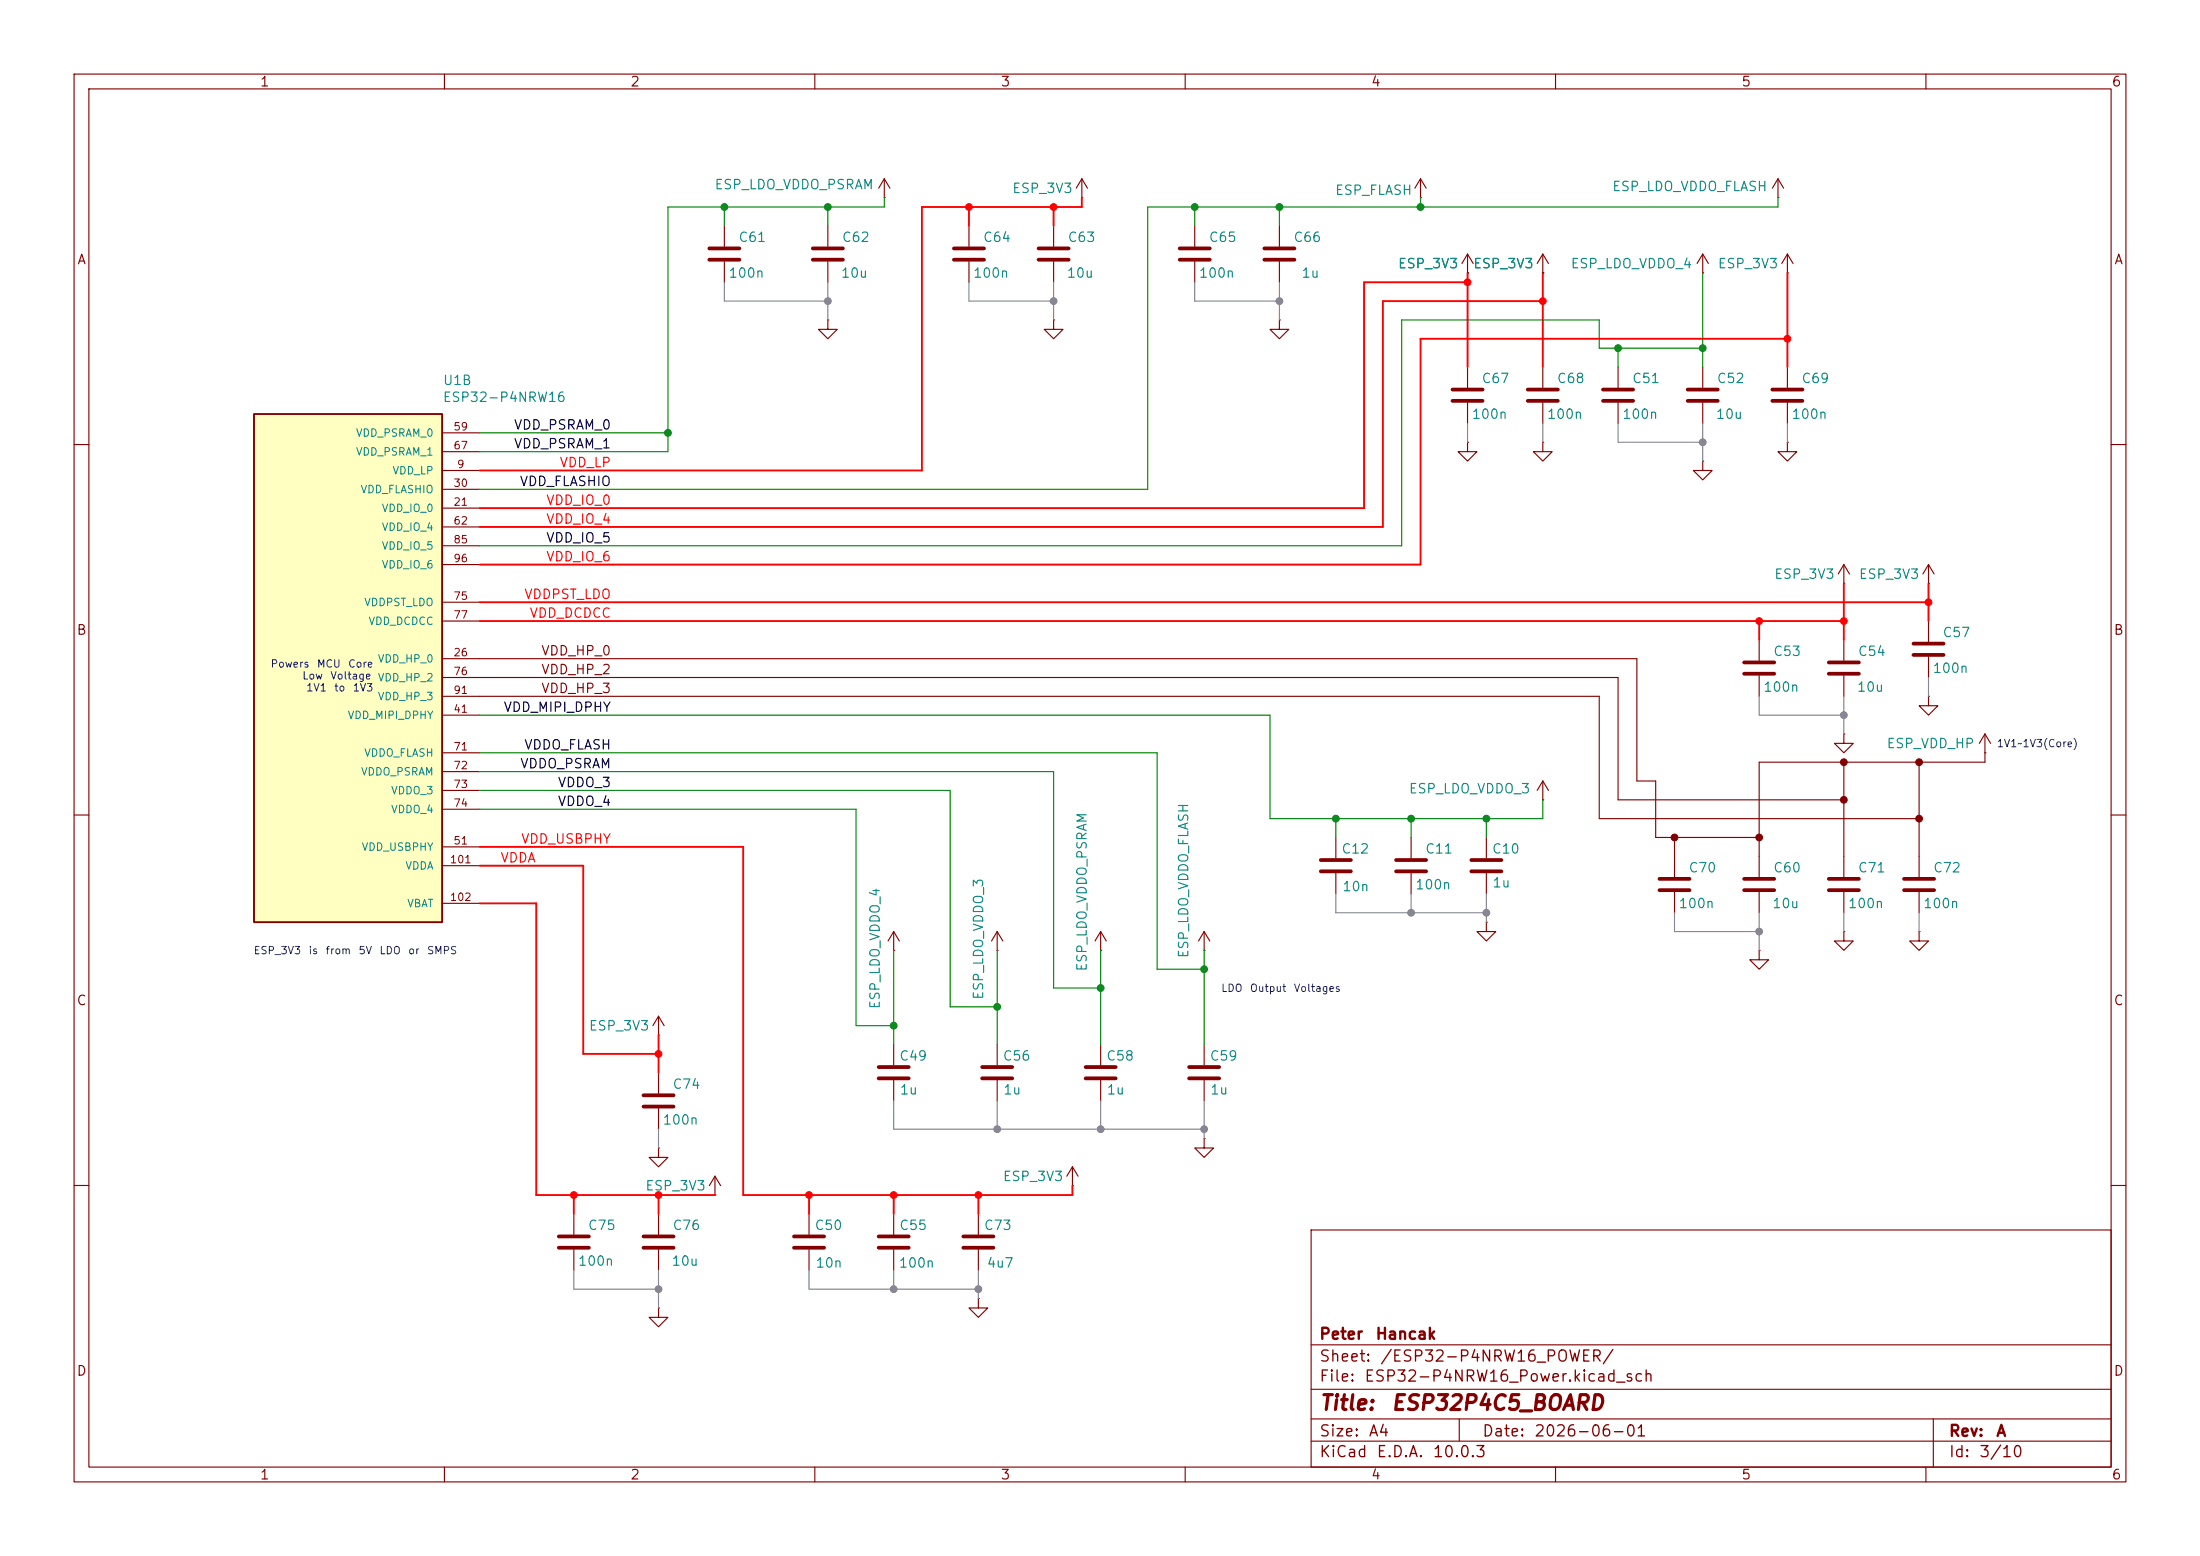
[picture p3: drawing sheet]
<svg xmlns="http://www.w3.org/2000/svg" width="297mm" height="210mm" viewBox="0 0 297 210" stroke-linecap="round" stroke-linejoin="round" font-family="sans-serif">
<path d="M0 0h297v210h-297z" fill="#fff" stroke="#fff" stroke-width=".14"/>
<g fill="none" stroke="#840000" stroke-width=".15">
<path d="M10 10h277v190h-277zM12 12h273v186h-273zM60 10v2M110 10v2M160 10v2M210 10v2M260 10v2M130.8 30.5v2.8M130.8 35.3v2.8M10 60h2M285 60h2M10 110h2"/>
<path d="M259.1 115.6v2.8M285 110h2M259.1 120.4v2.8M10 160h2M177 166h108v32h-108zM285 160h2M60 198v2M110 198v2M160 198v2M177 194.5h108M177 191.5h108M177 187.5h108"/>
<path d="M177 181.5h108M197 191.5v3M210 198v2M260 198v2M261 191.5v6.5"/>
</g>
<path d="M128.8 33.5h4M128.8 35.1h4M257 118.6h4.1M257 120.1h4.1" fill="none" stroke="#840000" stroke-width=".51"/>
<path d="M34.3 55.9h25.4v68.6h-25.4z" fill="#ffffc2"/>
<path d="M34.3 55.9h25.4v68.6h-25.4z" fill="none" stroke="#840000" stroke-width=".25"/>
<g fill="none" stroke="#840000" stroke-width=".15">
<path d="M97.8 30.5v2.8M97.8 35.3v2.8M111.8 30.5v2.8M111.8 35.3v2.8M119.4 26.7h.1M119.4 24.1l.7 1.3M119.4 24.1l-.8 1.3M119.4 24.1v2.6M142.2 30.5v2.8M142.2 35.3v2.8M146 26.7h.1M146 24.1l.8 1.3"/>
<path d="M146 24.1l-.7 1.3M146 24.1v2.6M161.3 30.5v2.8M161.3 35.3v2.8M172.7 30.5v2.8M172.7 35.3v2.8M191.8 26.7h.1M191.8 24.1l.7 1.3M191.8 24.1l-.8 1.3M191.8 24.1v2.6M198.1 36.8h.1M198.1 34.3l.8 1.3"/>
<path d="M198.1 34.3l-.7 1.3M198.1 34.3v2.5M208.3 36.8h.1M208.3 34.3v2.5M208.3 34.3l.7 1.3M208.3 34.3l-.8 1.3M229.9 36.8h.1M229.9 34.3l.7 1.3M229.9 34.3l-.8 1.3M229.9 34.3v2.5M240 26.7h.1M240 24.1l.8 1.3"/>
<path d="M240 24.1l-.7 1.3M240 24.1v2.6M241.3 36.8h.1M241.3 34.3l.8 1.3M241.3 34.3l-.8 1.3M241.3 34.3v2.5M59.7 58.4h5.1M111.8 43.2v1.3h1.2l-1.2 1.2-1.3-1.2h1.3M111.8 43.2h.1M142.2 43.2v1.3h1.3l-1.3 1.2-1.2-1.2h1.2M142.2 43.2h.1M172.7 43.2v1.3h1.3l-1.3 1.2-1.3-1.2h1.3"/>
<path d="M172.7 43.2h.1M198.1 59.7v1.3h1.3l-1.3 1.2-1.3-1.2h1.3M198.1 59.7h.1M198.1 49.5v2.8M198.1 54.4v2.8M208.3 59.7v1.3h1.2l-1.2 1.2-1.3-1.2h1.3M208.3 59.7h.1M208.3 49.5v2.8M208.3 54.4v2.8M218.4 49.5v2.8M218.4 54.4v2.8M229.9 49.5v2.8"/>
<path d="M229.9 54.4v2.8M241.3 59.7v1.3h1.3l-1.3 1.2-1.3-1.2h1.3M241.3 59.7h.1M241.3 49.5v2.8M241.3 54.4v2.8M59.7 63.5h5.1M59.7 68.6h5.1M59.7 66h5.1M59.7 71.1h5.1M59.7 61h5.1M59.7 73.7h5.1M59.7 76.2h5.1"/>
<path d="M229.9 62.2v1.3h1.2l-1.2 1.3-1.3-1.3h1.3M229.9 62.2h.1M248.9 78.7h.1M248.9 76.2v2.5M248.9 76.2l.8 1.3M248.9 76.2l-.7 1.3M260.3 78.7h.1M260.3 76.2l.8 1.3M260.3 76.2l-.7 1.3M260.3 76.2v2.5M59.7 88.9h161.3v16.5h2.5v7.6h14M59.7 96.5h5.1"/>
<path d="M59.7 81.3h5.1M59.7 91.4h158.7v16.6h30.5M59.7 83.8h5.1M59.7 94h156.2v16.5h43.2M237.5 86.4v2.8M237.5 91.2v2.8M248.9 99.1v1.2h1.3l-1.3 1.3-1.3-1.3h1.3M248.9 99.1h.1M248.9 86.4v2.8M248.9 91.2v2.8M260.3 94v1.3h1.3l-1.3 1.2-1.2-1.2h1.2M260.3 94h.1"/>
<path d="M260.3 83.8v2.8M260.3 88.6v2.8M268 99.1v3.8h-30.5v15.5M268 99.1l.7 1.2M268 99.1l-.8 1.2M59.7 114.3h5.1M59.7 101.6h5.1M59.7 104.1h5.1M59.7 106.7h5.1M59.7 109.2h5.1M59.7 116.8h5.1M180.3 113v2.8"/>
<path d="M180.3 117.9v2.8M190.5 113v2.8M190.5 117.9v2.8M200.7 113v2.8M200.7 117.9v2.8M208.3 108h.1M208.3 105.4l.7 1.3M208.3 105.4l-.8 1.3M208.3 105.4v2.6M226.1 113v5.4M248.9 102.9v15.5M259.1 102.9v12.7"/>
<path d="M268 101.6h.1M59.7 121.9h5.1M88.9 139.7h.1M88.9 137.2v2.5M88.9 137.2l.8 1.2M88.9 137.2l-.8 1.2M120.6 128.3h.1M120.6 125.7l.8 1.3M120.6 125.7l-.7 1.3M120.6 125.7v2.6M134.6 128.3h.1M134.6 125.7v2.6"/>
<path d="M134.6 125.7l.8 1.3M134.6 125.7l-.7 1.3M148.6 128.3h.1M148.6 125.7v2.6M148.6 125.7l.8 1.3M148.6 125.7l-.8 1.3M162.6 128.3h.1M162.6 125.7v2.6M162.6 125.7l.7 1.3M162.6 125.7l-.8 1.3M200.7 124.5v1.2h1.2l-1.2 1.3-1.3-1.3h1.3M200.7 124.5h.1"/>
<path d="M226.1 120.4v2.8M237.5 128.3v1.2h1.3l-1.3 1.3-1.3-1.3h1.3M237.5 128.3h.1M237.5 120.4v2.8M248.9 125.7v1.3h1.3l-1.3 1.3-1.3-1.3h1.3M248.9 125.7h.1M248.9 120.4v2.8M259.1 125.7v1.3h1.2l-1.2 1.3-1.3-1.3h1.3M259.1 125.7h.1M88.9 154.9v1.3h1.3l-1.3 1.3-1.3-1.3h1.3M88.9 154.9h.1M88.9 144.8v2.8"/>
<path d="M88.9 149.6v2.8M96.5 158.8l.8 1.2M96.5 158.8l-.7 1.2M96.5 158.8v2.5M120.6 141v2.8M120.6 145.8v2.8M134.6 141v2.8M134.6 145.8v2.8M144.8 157.5l.7 1.3M144.8 157.5l-.8 1.3M144.8 157.5v2.5M148.6 141v2.8"/>
<path d="M148.6 145.8v2.8M162.6 153.7v1.2h1.2l-1.2 1.3-1.3-1.3h1.3M162.6 153.7h.1M162.6 141v2.8M162.6 145.8v2.8M77.5 163.8v2.8M77.5 168.7v2.8M88.9 176.5v1.3h1.3l-1.3 1.3-1.3-1.3h1.3M88.9 176.5h.1M88.9 163.8v2.8M88.9 168.7v2.8M96.5 161.3h.1"/>
<path d="M109.2 163.8v2.8M109.2 168.7v2.8M120.6 163.8v2.8M120.6 168.7v2.8M132.1 175.3v1.2h1.2l-1.2 1.3-1.3-1.3h1.3M132.1 175.3h.1M132.1 163.8v2.8M132.1 168.7v2.8M144.8 160h.1"/>
</g>
<g fill="none" stroke="#840000" stroke-width=".51">
<path d="M95.8 33.5h4M95.8 35.1h4M109.7 33.5h4.1M109.7 35.1h4.1M140.2 33.5h4.1M140.2 35.1h4.1M159.3 33.5h4M159.3 35.1h4M170.7 33.5h4.1M170.7 35.1h4.1M196.1 52.6h4.1M196.1 54.1h4.1"/>
<path d="M206.2 52.6h4.1M206.2 54.1h4.1M216.4 52.6h4.1M216.4 54.1h4.1M227.8 52.6h4.1M227.8 54.1h4.1M239.3 52.6h4M239.3 54.1h4M235.5 89.4h4M235.5 90.9h4M246.9 89.4h4.1M246.9 90.9h4.1"/>
<path d="M258.3 86.9h4.1M258.3 88.4h4.1M178.3 116.1h4.1M178.3 117.6h4.1M188.5 116.1h4M188.5 117.6h4M198.6 116.1h4.1M198.6 117.6h4.1M224 118.6h4.1M235.5 118.6h4M246.9 118.6h4.1M224 120.1h4.1"/>
<path d="M235.5 120.1h4M246.9 120.1h4.1M86.9 147.8h4M86.9 149.4h4M118.6 144h4.1M118.6 145.5h4.1M132.6 144h4.1M132.6 145.5h4.1M146.6 144h4M146.6 145.5h4M160.5 144h4.1M160.5 145.5h4.1"/>
<path d="M75.4 166.9h4.1M75.4 168.4h4.1M86.9 166.9h4M86.9 168.4h4M107.2 166.9h4.1M107.2 168.4h4.1M118.6 166.9h4.1M118.6 168.4h4.1M130 166.9h4.1M130 168.4h4.1"/>
</g>
<g fill="none" stroke="#848484" stroke-width=".15">
<path d="M97.8 38.1v2.5h14M111.8 38.1v5.1M130.8 38.1v2.5h11.4M142.2 38.1v5.1M161.3 38.1v2.5h11.4M172.7 38.1v5.1M198.1 57.2v2.5M208.3 57.2v2.5M218.4 57.2v2.5h11.5M229.9 57.2v5M241.3 57.2v2.5M237.5 94v2.5h11.4"/>
<path d="M248.9 94v5.1M260.3 91.4v2.6M180.3 120.7v2.5h20.4M190.5 120.7v2.5M200.7 120.7v3.8M226.1 123.2v2.5h11.4M237.5 123.2v5.1M248.9 123.2v2.5M259.1 123.2v2.5M88.9 152.4v2.5M120.6 148.6v3.8h42M134.6 148.6v3.8"/>
<path d="M148.6 148.6v3.8M162.6 148.6v5.1M77.5 171.5v2.5h11.4M88.9 171.5v5M109.2 171.5v2.5h22.9M120.6 171.5v2.5M132.1 171.5v3.8"/>
</g>
<g fill="none" stroke="#008400" stroke-width=".15">
<path d="M97.8 27.9v2.6M111.8 27.9v2.6M119.4 26.7v1.2h-29.2v33.1h-25.4M161.3 27.9v2.6M172.7 27.9v2.6M191.8 26.7v1.2M229.9 36.8v12.7M240 26.7v1.2h-85.1v38.1h-90.1M64.8 58.4h25.4M218.4 47v2.5M229.9 47h-14v-3.8h-26.7v30.5h-124.4M64.8 96.5h106.6v14h36.9v-2.5"/>
<path d="M64.8 109.2h50.8v29.2h5M64.8 106.7h63.5v29.2h6.3M64.8 104.1h77.4v29.3h6.4M64.8 101.6h91.4v29.2h6.4M180.3 110.5v2.5M190.5 110.5v2.5M200.7 110.5v2.5M120.6 128.3v12.7M134.6 128.3v12.7M148.6 128.3v12.7M162.6 128.3v12.7"/>
</g>
<g fill="none" stroke="#f00" stroke-width=".25">
<path d="M130.8 27.9v2.6M142.2 27.9v2.6M146 26.7v1.2h-21.5v35.6h-59.7M198.1 38.1h-14v30.5h-119.3M198.1 36.8v12.7M208.3 36.8v12.7M241.3 36.8v12.7M208.3 40.6h-21.6v30.5h-121.9M241.3 45.7h-49.5v30.5h-127M248.9 78.7v7.7M260.3 78.7v5.1M64.8 83.8h184.1"/>
<path d="M64.8 81.3h195.5M237.5 83.8v2.6M64.8 114.3h35.5v47h44.5v-1.3M64.8 116.8h13.9v25.4h10.2M64.8 121.9h7.6v39.4h24.1M88.9 139.7v5.1M77.5 161.3v2.5M88.9 161.3v2.5M109.2 161.3v2.5M120.6 161.3v2.5M132.1 161.3v2.5"/>
</g>
<g fill="#848484" stroke="#848484" stroke-width=".14">
<circle cx="134.6" cy="152.4" r=".46"/>
<circle cx="162.6" cy="152.4" r=".46"/>
<circle cx="148.6" cy="152.4" r=".46"/>
<circle cx="132.1" cy="174" r=".46"/>
<circle cx="88.9" cy="174" r=".46"/>
<circle cx="120.6" cy="174" r=".46"/>
<circle cx="111.8" cy="40.6" r=".46"/>
<circle cx="172.7" cy="40.6" r=".46"/>
<circle cx="248.9" cy="96.5" r=".46"/>
<circle cx="229.9" cy="59.7" r=".46"/>
<circle cx="190.5" cy="123.2" r=".46"/>
<circle cx="200.7" cy="123.2" r=".46"/>
<circle cx="142.2" cy="40.6" r=".46"/>
<circle cx="237.5" cy="125.7" r=".46"/>
</g>
<g fill="#f00" stroke="#f00" stroke-width=".14">
<circle cx="132.1" cy="161.3" r=".46"/>
<circle cx="88.9" cy="161.3" r=".46"/>
<circle cx="120.6" cy="161.3" r=".46"/>
<circle cx="109.2" cy="161.3" r=".46"/>
<circle cx="77.5" cy="161.3" r=".46"/>
<circle cx="88.9" cy="142.2" r=".46"/>
<circle cx="130.8" cy="27.9" r=".46"/>
<circle cx="248.9" cy="83.8" r=".46"/>
<circle cx="260.3" cy="81.3" r=".46"/>
<circle cx="237.5" cy="83.8" r=".46"/>
<circle cx="208.3" cy="40.6" r=".46"/>
<circle cx="241.3" cy="45.7" r=".46"/>
<circle cx="198.1" cy="38.1" r=".46"/>
<circle cx="142.2" cy="27.9" r=".46"/>
</g>
<g fill="#008400" stroke="#008400" stroke-width=".14">
<circle cx="120.6" cy="138.4" r=".46"/>
<circle cx="134.6" cy="135.9" r=".46"/>
<circle cx="97.8" cy="27.9" r=".46"/>
<circle cx="172.7" cy="27.9" r=".46"/>
<circle cx="111.8" cy="27.9" r=".46"/>
<circle cx="90.2" cy="58.4" r=".46"/>
<circle cx="148.6" cy="133.4" r=".46"/>
<circle cx="162.6" cy="130.8" r=".46"/>
<circle cx="229.9" cy="47" r=".46"/>
<circle cx="218.4" cy="47" r=".46"/>
<circle cx="200.7" cy="110.5" r=".46"/>
<circle cx="180.3" cy="110.5" r=".46"/>
<circle cx="190.5" cy="110.5" r=".46"/>
<circle cx="191.8" cy="27.9" r=".46"/>
<circle cx="161.3" cy="27.9" r=".46"/>
</g>
<g fill="#840000" stroke="#840000" stroke-width=".14">
<circle cx="259.1" cy="102.9" r=".46"/>
<circle cx="248.9" cy="102.9" r=".46"/>
<circle cx="248.9" cy="108" r=".46"/>
<circle cx="226.1" cy="113" r=".46"/>
<circle cx="237.5" cy="113" r=".46"/>
<circle cx="259.1" cy="110.5" r=".46"/>
</g>
<g font-size="2" fill="#840000">
<text x="178" y="190.8">Title:</text>
<text x="187.7" y="190.8">ESP32P4C5_BOARD</text>
</g>
<g font-size="1.5" fill="#840000">
<text x="178" y="184.2">Sheet:</text>
<text x="178" y="181.2">Peter</text>
<text x="185.6" y="181.2">Hancak</text>
<text x="186.2" y="184.2">/ESP32-P4NRW16_POWER/</text>
<text x="178" y="186.9">File:</text>
<text x="184.1" y="186.9">ESP32-P4NRW16_Power.kicad_sch</text>
<text x="178" y="197.1">KiCad</text>
<text x="178" y="194.3">Size:</text>
<text x="184.7" y="194.3">A4</text>
<text x="185.7" y="197.1">E.D.A.</text>
<text x="193.3" y="197.1">10.0.3</text>
<text x="200" y="194.3">Date:</text>
<text x="207" y="194.3">2026-06-01</text>
<text x="263" y="194.3">Rev:</text>
<text x="263" y="197.1">Id:</text>
<text x="267.1" y="197.1">3/10</text>
<text x="269.4" y="194.3">A</text>
</g>
<g font-size="1.3" fill="#840000">
<text x="35" y="12">1</text>
<text x="85" y="12">2</text>
<text x="135" y="12">3</text>
<text x="185" y="12">4</text>
<text x="235" y="12">5</text>
<text x="285" y="12">6</text>
<text x="10.3" y="36">A</text>
<text x="285.3" y="36">A</text>
<text x="10.3" y="86">B</text>
<text x="73" y="88.8">VDD_HP_0</text>
<text x="285.3" y="86">B</text>
<text x="73" y="91.3">VDD_HP_2</text>
<text x="73" y="93.9">VDD_HP_3</text>
<text x="10.3" y="136">C</text>
<text x="285.3" y="136">C</text>
<text x="10.3" y="186">D</text>
<text x="285.3" y="186">D</text>
<text x="35" y="200">1</text>
<text x="85" y="200">2</text>
<text x="135" y="200">3</text>
<text x="185" y="200">4</text>
<text x="235" y="200">5</text>
<text x="285" y="200">6</text>
</g>
<g font-size="1.3" fill="#008484">
<text x="96.4" y="25.9">ESP_LDO_VDDO_PSRAM</text>
<text x="136.6" y="26.4">ESP_3V3</text>
<text x="180.1" y="26.6">ESP_FLASH</text>
<text x="217.6" y="26.1">ESP_LDO_VDDO_FLASH</text>
<text x="99.6" y="33">C61</text>
<text x="113.6" y="33">C62</text>
<text x="132.6" y="33">C64</text>
<text x="144.1" y="33">C63</text>
<text x="163.1" y="33">C65</text>
<text x="174.5" y="33">C66</text>
<text x="98.3" y="37.8">100n</text>
<text x="113.4" y="37.8">10u</text>
<text x="131.3" y="37.8">100n</text>
<text x="143.9" y="37.8">10u</text>
<text x="161.8" y="37.8">100n</text>
<text x="175.6" y="37.8">1u</text>
<text x="188.6" y="36.5">ESP_3V3</text>
<text x="198.8" y="36.5">ESP_3V3</text>
<text x="212" y="36.5">ESP_LDO_VDDO_4</text>
<text x="231.8" y="36.5">ESP_3V3</text>
<text x="59.7" y="52.3">U1B</text>
<text x="199.9" y="52">C67</text>
<text x="210.1" y="52">C68</text>
<text x="220.3" y="52">C51</text>
<text x="231.7" y="52">C52</text>
<text x="243.1" y="52">C69</text>
<text x="59.7" y="54.6">ESP32-P4NRW16</text>
<text x="198.6" y="56.9">100n</text>
<text x="208.8" y="56.9">100n</text>
<text x="218.9" y="56.9">100n</text>
<text x="231.6" y="56.9">10u</text>
<text x="241.8" y="56.9">100n</text>
<text x="239.4" y="78.4">ESP_3V3</text>
<text x="250.9" y="78.4">ESP_3V3</text>
<text x="239.3" y="88.9">C53</text>
<text x="250.7" y="88.9">C54</text>
<text x="262.2" y="86.3">C57</text>
<text x="238" y="93.7">100n</text>
<text x="250.6" y="93.7">10u</text>
<text x="260.8" y="91.1">100n</text>
<text x="254.6" y="101.3">ESP_VDD_HP</text>
<text x="190.1" y="107.4">ESP_LDO_VDDO_3</text>
<text x="181" y="115.5">C12</text>
<text x="192.3" y="115.5">C11</text>
<text x="201.3" y="115.5">C10</text>
<text x="227.9" y="118.1">C70</text>
<text x="239.3" y="118.1">C60</text>
<text x="250.7" y="118.1">C71</text>
<text x="260.9" y="118.1">C72</text>
<text x="181.1" y="120.6">10n</text>
<text x="191" y="120.4">100n</text>
<text x="201.4" y="120.1">1u</text>
<text x="226.5" y="122.9">100n</text>
<text x="239.2" y="122.9">10u</text>
<text x="249.4" y="122.9">100n</text>
<text x="259.6" y="122.9">100n</text>
<text x="147" y="131.2" transform="rotate(-90 147 131.2)">ESP_LDO_VDDO_PSRAM</text>
<text x="160.7" y="129.4" transform="rotate(-90 160.7 129.4)">ESP_LDO_VDDO_FLASH</text>
<text x="119.1" y="136.3" transform="rotate(-90 119.1 136.3)">ESP_LDO_VDDO_4</text>
<text x="133.1" y="135" transform="rotate(-90 133.1 135)">ESP_LDO_VDDO_3</text>
<text x="79.4" y="139.4">ESP_3V3</text>
<text x="121.3" y="143.5">C49</text>
<text x="135.3" y="143.5">C56</text>
<text x="149.3" y="143.5">C58</text>
<text x="163.2" y="143.5">C59</text>
<text x="90.7" y="147.3">C74</text>
<text x="121.4" y="148">1u</text>
<text x="135.4" y="148">1u</text>
<text x="149.3" y="148">1u</text>
<text x="163.3" y="148">1u</text>
<text x="89.4" y="152.1">100n</text>
<text x="87" y="161">ESP_3V3</text>
<text x="135.3" y="159.7">ESP_3V3</text>
<text x="79.3" y="166.3">C75</text>
<text x="90.7" y="166.3">C76</text>
<text x="109.9" y="166.3">C50</text>
<text x="121.3" y="166.3">C55</text>
<text x="132.8" y="166.3">C73</text>
<text x="77.9" y="171.2">100n</text>
<text x="90.6" y="171.2">10u</text>
<text x="110" y="171.4">10n</text>
<text x="121.2" y="171.4">100n</text>
<text x="133.1" y="171.4">4u7</text>
</g>
<g font-size="1.3">
<text x="69.3" y="58.3">VDD_PSRAM_0</text>
<text x="69.3" y="60.8">VDD_PSRAM_1</text>
<text x="70.1" y="65.9">VDD_FLASHIO</text>
<text x="73.6" y="73.5">VDD_IO_5</text>
<text x="67.9" y="96.4">VDD_MIPI_DPHY</text>
<text x="70.7" y="101.5">VDDO_FLASH</text>
<text x="70.1" y="104">VDDO_PSRAM</text>
<text x="75.2" y="106.6">VDDO_3</text>
<text x="75.2" y="109.1">VDDO_4</text>
</g>
<g font-size="1.3" fill="#f00">
<text x="75.5" y="63.4">VDD_LP</text>
<text x="73.6" y="71">VDD_IO_4</text>
<text x="73.6" y="68.5">VDD_IO_0</text>
<text x="73.6" y="76.1">VDD_IO_6</text>
<text x="70.7" y="81.2">VDDPST_LDO</text>
<text x="71.4" y="83.7">VDD_DCDCC</text>
<text x="67.5" y="116.7">VDDA</text>
<text x="70.3" y="114.2">VDD_USBPHY</text>
</g>
<g font-size="1" fill="#008484">
<text x="48" y="59.2">VDD_PSRAM_0</text>
<text x="48" y="61.7">VDD_PSRAM_1</text>
<text x="52.9" y="64.3">VDD_LP</text>
<text x="48.6" y="66.8">VDD_FLASHIO</text>
<text x="51.5" y="69.4">VDD_IO_0</text>
<text x="51.5" y="71.9">VDD_IO_4</text>
<text x="51.5" y="74.4">VDD_IO_5</text>
<text x="51.5" y="77">VDD_IO_6</text>
<text x="49.1" y="82.1">VDDPST_LDO</text>
<text x="49.7" y="84.6">VDD_DCDCC</text>
<text x="50.9" y="89.7">VDD_HP_0</text>
<text x="50.9" y="92.2">VDD_HP_2</text>
<text x="50.9" y="94.8">VDD_HP_3</text>
<text x="46.9" y="97.3">VDD_MIPI_DPHY</text>
<text x="48.6" y="104.9">VDDO_PSRAM</text>
<text x="49.1" y="102.4">VDDO_FLASH</text>
<text x="52.7" y="107.5">VDDO_3</text>
<text x="52.7" y="110">VDDO_4</text>
<text x="48.7" y="115.1">VDD_USBPHY</text>
<text x="54.6" y="117.6">VDDA</text>
<text x="54.9" y="122.7">VBAT</text>
</g>
<g font-size="1" fill="#840000">
<text x="61.1" y="58.3">59</text>
<text x="61.1" y="66">30</text>
<text x="61.1" y="60.9">67</text>
<text x="61.6" y="63.4">9</text>
<text x="61.1" y="68.5">21</text>
<text x="61.1" y="71">62</text>
<text x="61.1" y="73.6">85</text>
<text x="61.1" y="76.1">96</text>
<text x="61.1" y="81.2">75</text>
<text x="61.1" y="83.7">77</text>
<text x="61.1" y="88.8">26</text>
<text x="61.1" y="91.4">76</text>
<text x="61.1" y="93.9">91</text>
<text x="61.1" y="96.4">41</text>
<text x="61.1" y="101.5">71</text>
<text x="61.1" y="104.1">72</text>
<text x="61.1" y="106.6">73</text>
<text x="61.1" y="109.1">74</text>
<text x="60.7" y="116.8">101</text>
<text x="61.1" y="114.2">51</text>
<text x="60.7" y="121.8">102</text>
</g>
<g font-size="1" fill="#0000c2">
<text x="36.4" y="90.3">Powers</text>
<text x="40.7" y="92">Low</text>
<text x="41.3" y="93.6">1V1</text>
<text x="42.7" y="90.3">MCU</text>
<text x="44.5" y="92">Voltage</text>
<text x="45" y="93.6">to</text>
<text x="46.9" y="90.3">Core</text>
<text x="47.5" y="93.6">1V3</text>
<text x="269.5" y="101.1">1V1~1V3(Core)</text>
<text x="34.2" y="129">ESP_3V3</text>
<text x="41.6" y="129">is</text>
<text x="43.9" y="129">from</text>
<text x="48.3" y="129">5V</text>
<text x="51.1" y="129">LDO</text>
<text x="55" y="129">or</text>
<text x="57.6" y="129">SMPS</text>
<text x="164.8" y="134.1">LDO</text>
<text x="168.7" y="134.1">Output</text>
<text x="174.6" y="134.1">Voltages</text>
</g>
</svg>
